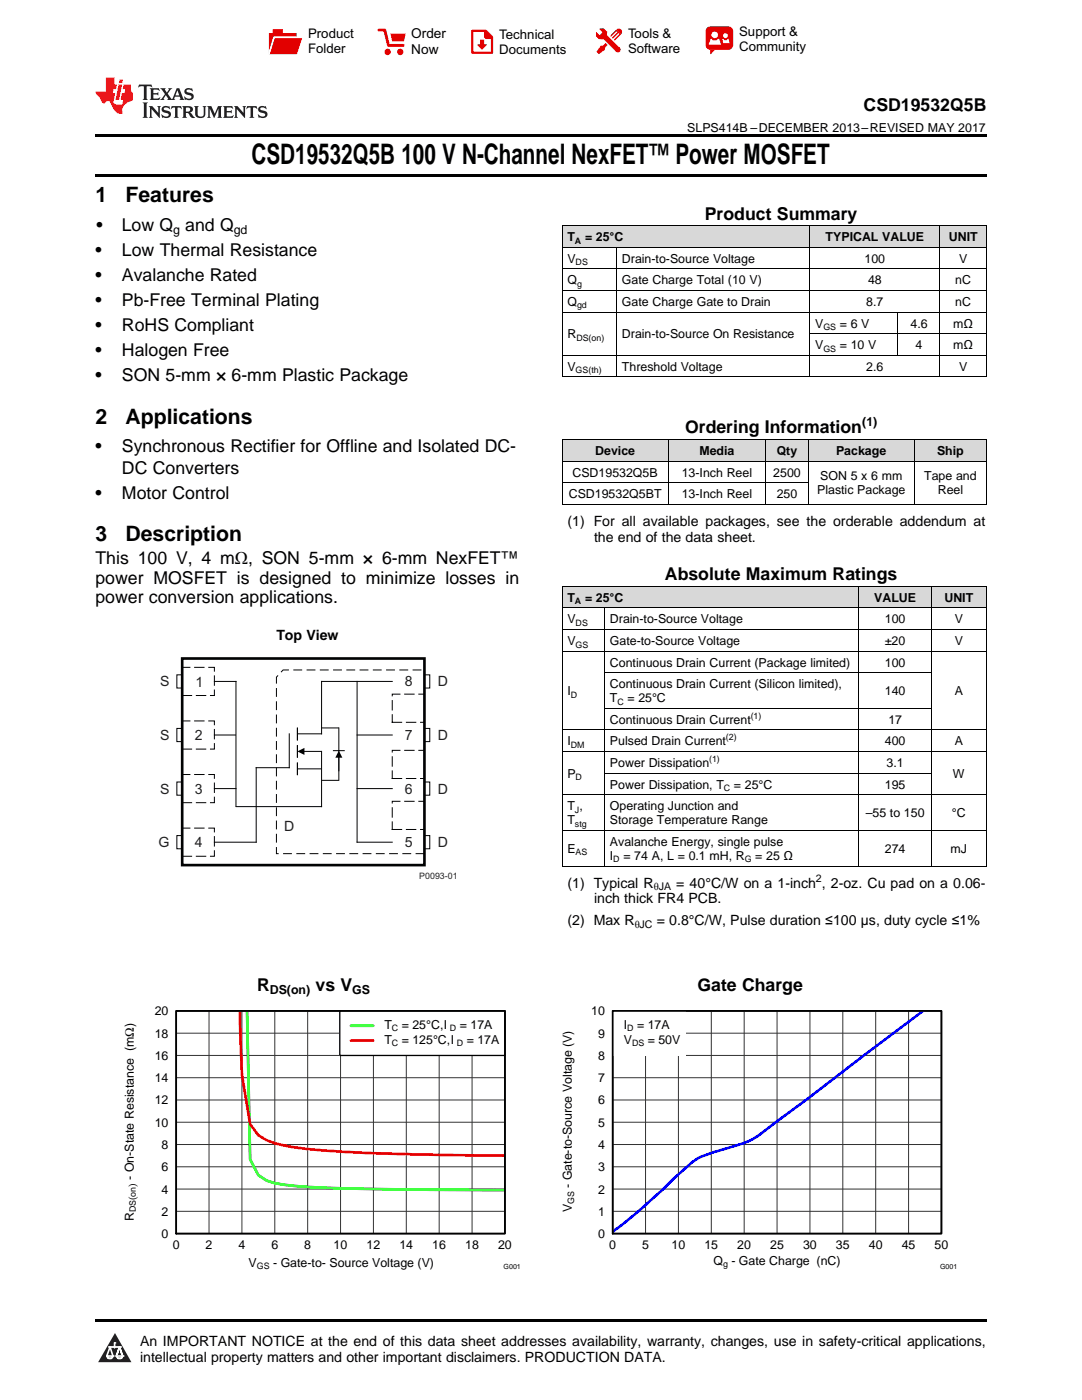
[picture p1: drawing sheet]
<svg xmlns="http://www.w3.org/2000/svg" width="216mm" height="279mm" viewBox="0 0 216 279" stroke-linecap="round" stroke-linejoin="round" font-family="sans-serif">
<g fill="#d8d8d8">
<path d="M112.2 117.1h8.4v4.3h-8.4z"/>
<path d="M120.6 117.1h50.8v4.3h-50.8z"/>
<path d="M171.4 117.1h14.4v4.3h-14.4z"/>
<path d="M185.8 117.1h11v4.3h-11z"/>
<path d="M112.2 87.8h21.1v4.3h-21.1z"/>
<path d="M133.3 87.8h19.5v4.3h-19.5z"/>
<path d="M152.8 87.8h8.5v4.3h-8.5z"/>
<path d="M161.3 87.8h21.2v4.3h-21.2z"/>
<path d="M182.5 87.8h14.3v4.3h-14.3z"/>
<path d="M112.2 45.1h10.8v4.3h-10.8z"/>
<path d="M123 45.1h38.6v4.3h-38.6z"/>
<path d="M161.6 45.1h17.6v4.3h-17.6z"/>
<path d="M179.2 45.1h8.4v4.3h-8.4z"/>
<path d="M187.6 45.1h9.2v4.3h-9.2z"/>
</g>
<path d="M22.9 266l3.3 5.9h-6.6z" fill="#231f20"/>
<path d="M21.3 270.6h1.2l-.3 .5h-.3a.53 .53 0 0 1-.6-.5z" fill-rule="evenodd" fill="#fff"/>
<path d="M21.3 270.6h1.2l-.3 .5h-.3a.53 .53 0 0 1-.6-.5z" fill="none" stroke="#231f20" stroke-width=".33"/>
<path d="M21.3 270.6l1.2 .1-.3 .4h-.5z" fill="none" stroke="#fff" stroke-width=".33"/>
<path d="M22.9 268.9h.1" fill="none" stroke="#fff" stroke-width=".33"/>
<path d="M22.9 268v.9z" fill="#fff"/>
<path d="M22.9 268v.9z" fill="none" stroke="#fff" stroke-width=".33"/>
<circle cx="22.9" cy="268" r=".16" fill="#fff"/>
<path d="M21.8 268.8h.1" fill="none" stroke="#fff" stroke-width=".33"/>
<path d="M21.8 268.8h2.2z" fill="#fff"/>
<path d="M21.8 268.8h2.2z" fill="none" stroke="#fff" stroke-width=".33"/>
<circle cx="24" cy="268.8" r=".16" fill="#fff"/>
<path d="M23.2 270.6h.1" fill="none" stroke="#fff" stroke-width=".33"/>
<path d="M23.8 268.8l-.6 1.8z" fill="#fff"/>
<path d="M23.8 268.8l-.6 1.8z" fill="none" stroke="#fff" stroke-width=".33"/>
<path d="M23.8 268.8l.7 1.8z" fill="#fff"/>
<path d="M23.8 268.8l.7 1.8z" fill="none" stroke="#fff" stroke-width=".33"/>
<path d="M24.4 270.6h.1" fill="none" stroke="#fff" stroke-width=".33"/>
<circle cx="21.3" cy="270.6" r=".16" fill="#fff"/>
<path d="M22 268.8l-.7 1.8z" fill="#fff"/>
<path d="M22 268.8l-.7 1.8z" fill="none" stroke="#fff" stroke-width=".33"/>
<path d="M22 268.8l.5 1.8z" fill="#fff"/>
<path d="M22 268.8l.5 1.8z" fill="none" stroke="#fff" stroke-width=".33"/>
<circle cx="22.5" cy="270.6" r=".16" fill="#fff"/>
<path d="M23.3 270.6h1.2a.63 .63 0 0 1-.6 .5 .63 .63 0 0 1-.6-.5z" fill-rule="evenodd" fill="#fff"/>
<path d="M23.3 270.6h1.2a.63 .63 0 0 1-.6 .5 .63 .63 0 0 1-.6-.5z" fill="none" stroke="#231f20" stroke-width=".33"/>
<path d="M23.3 270.6h1.2l-.4 .5h-.5z" fill="none" stroke="#fff" stroke-width=".33"/>
<path d="M23.2 270.6h.1" fill="none" stroke="#fff" stroke-width=".33"/>
<circle cx="24.5" cy="270.6" r=".16" fill="#fff"/>
<path d="M19 263.2h177.8v.5h-177.8z" fill="#000"/>
<path d="M35.2 201.8h65.6v44.4h-65.6z" fill="none" stroke="#000" stroke-width=".26"/>
<g fill="none" stroke="#333" stroke-width=".2">
<path d="M35.2 201.8h65.6v44.4h-65.6zM35.2 219.5h65.6M35.2 215.1h65.6M35.2 210.6h65.6M35.2 206.2h65.6M41.7 201.8v44.4M48.3 201.8v44.4M54.8 201.8v44.4M61.4 201.8v44.4M68 201.8v44.4M74.5 201.8v44.4M81.1 201.8v44.4"/>
<path d="M87.6 201.8v44.4M94.2 201.8v44.4M35.2 237.3h65.6M35.2 232.9h65.6M35.2 228.4h65.6M35.2 224h65.6M35.2 241.7h65.6"/>
</g>
<path d="M49.3 201.7l.6 29.7 1.7 3.1 1.6 1.1a28.6 28.6 0 0 0 8.2 1.3l14.8 .4 24.6 .2" fill="none" stroke="#0f0" stroke-width=".53"/>
<path d="M47.9 201.7l.4 12.7 1.6 9.9 1.7 2.3a14.6 14.6 0 0 0 6.5 2.3 254.4 254.4 0 0 0 27.9 1.5l14.8 .2" fill="none" stroke="#f00" stroke-width=".53"/>
<path d="M67.8 201.8h33v8.8h-33z" fill="#fff"/>
<path d="M67.8 201.8h33v8.8h-33zM122.3 201.8h65.6v44.4h-65.6z" fill="none" stroke="#000" stroke-width=".26"/>
<path d="M70 204.7h4.5" fill="none" stroke="#0f0" stroke-width=".53"/>
<path d="M70 207.7h4.5" fill="none" stroke="#f00" stroke-width=".53"/>
<path d="M35.2 201.8h65.6v44.4h-65.6z" fill="none" stroke="#000" stroke-width=".35"/>
<g fill="none" stroke="#333" stroke-width=".2">
<path d="M122.3 201.8h65.6v44.4h-65.6zM122.3 219.5h65.6M122.3 215.1h65.6M122.3 210.6h65.6M122.3 206.2h65.6M128.8 201.8v44.4M135.4 201.8v44.4M141.9 201.8v44.4M148.5 201.8v44.4M155.1 201.8v44.4M161.6 201.8v44.4M168.2 201.8v44.4"/>
<path d="M174.7 201.8v44.4M181.3 201.8v44.4M122.3 237.3h65.6M122.3 232.9h65.6M122.3 228.4h65.6M122.3 224h65.6M122.3 241.7h65.6"/>
</g>
<path d="M184.2 201.7l-32.7 24.8-2.2 1.3-4 1.3a23.7 23.7 0 0 0-6 2l-1.2 .8-3.5 3.2a113.2 113.2 0 0 1-11.4 10l-.9 .7" fill="none" stroke="#00f" stroke-width=".53"/>
<path d="M122.3 201.8h14.6v8.8h-14.6z" fill="#fff"/>
<path d="M122.3 201.8h65.6v44.4h-65.6z" fill="none" stroke="#000" stroke-width=".35"/>
<g fill="none" stroke="#010202" stroke-width=".2">
<path d="M35.3 134.7h1.1v2.6h-1.1zM42.8 136h4.3v24.9M71.3 136v32.1h7M78.3 136h-14.1v10.5h-4.8M84.7 134.7h1.1v2.6h-1.1zM35.3 145.4h1.1v2.6h-1.1zM35.3 156.1h1.1v2.6h-1.1zM42.8 146.7h4.2M42.8 157.4h4.3M57.7 146.5v6.7h-6.6v14.9h-8.3M59.3 145.3v2.4M59.3 148.8v2.3"/>
<path d="M59.3 152.3v2.3M60.3 150h3.9v11h-17.1M66.5 149.8h2.2M67.6 145.3v4.5M71.3 146.7h7M71.3 157.4h7M84.7 145.4h1.1v2.6h-1.1zM84.7 156.1h1.1v2.6h-1.1zM35.3 166.8h1.1v2.6h-1.1zM84.7 166.8h1.1v2.6h-1.1z"/>
</g>
<path d="M36.4 131.4h48.3v41.3h-48.3z" fill="none" stroke="#010202" stroke-width=".53"/>
<path d="M36.4 133.2h6.4v5.6h-6.4zM78.3 138.5h6.4v5.7h-6.4zM36.4 143.9h6.4v5.6h-6.4zM36.4 154.6h6.4v5.6h-6.4zM78.3 149.7h6.4v5.7h-6.4zM78.3 159.9h6.4v5.6h-6.4zM36.4 165.3h6.4v5.6h-6.4z" fill="none" stroke="#010202" stroke-width=".2" stroke-dasharray="1.9 .9"/>
<path d="M84.7 170.4h-29.5v-35.3l1.3-1.4h28.2" fill="none" stroke="#010202" stroke-width=".2" stroke-dasharray="1.8 .9" stroke-linecap="butt"/>
<path d="M59.3 150l1.4-.7v1.4z" fill="#010202"/>
<path d="M67.6 150.7v3.2" fill="none" stroke="#010202" stroke-width=".2"/>
<path d="M67.6 149.8l.7 1.4h-1.4z" fill="#010202"/>
<path d="M59.3 153.4h4.9M64.2 145.3h3.4M67.6 149.8v5.9h-3.4" fill="none" stroke="#010202" stroke-width=".2"/>
<g fill="none" stroke="#000" stroke-width=".2">
<path d="M112.2 58h84.6M112.2 53.7h84.6M112.2 49.4h84.6M112.2 45.1h84.6M112.2 45.1v30.1M123 49.4v25.8M161.6 45.1v30.1M187.6 45.1v30.1M196.8 45.1v30.1M112.2 75.2h84.6M112.2 70.9h84.6M112.2 62.3h84.6"/>
<path d="M161.6 66.6h35.2M179.2 62.3v8.6M112.2 96.3h49.1M112.2 92h84.6M112.2 87.7h84.6M112.2 87.7v13M133.3 87.7v13M152.8 87.7v13M161.2 87.7v13M182.4 87.7v13M196.8 87.7v13M112.2 117h84.6"/>
<path d="M112.2 100.6h84.6M112.2 117.1v55.8M171.4 117.1v55.8M185.8 117.1v55.8M196.8 117.1v55.8M112.2 129.9h84.6M112.2 125.6h84.6M112.2 121.3h84.6M120.6 121.4v51.5M120.6 134.2h65.2M112.2 158.6h84.6M112.2 150h84.6"/>
<path d="M112.2 145.7h84.6M120.6 154.3h65.2M120.6 141.4h65.2M112.2 172.8h84.6M112.2 165.7h84.6"/>
</g>
<path d="M19 34.8h177.8v.5h-177.8zM19 26.8h177.8v.6h-177.8zM112.2 100.6l.1 .1zM152.7 100.6l.1 .1zM161.2 100.6l.1 .1zM182.4 100.6l.1 .1zM196.7 100.6l.1 .1z" fill="#000"/>
<path d="M27.7 16.9l-.1 .6 .6-.3h.5v.2v2.2l-.2 .4h1l-.2-.4v-2.2v-.2h.5l.6 .3-.2-.6zM29.9 17.6l.2 .4v1.6l-.2 .4h1.9l.1-.6a1.09 1.09 0 0 1-1.3 .1v-.6h.6l.4 .2v-.7l-.2 .2h-.8v-.6l.2-.1a1.01 1.01 0 0 1 1 .3l-.1-.6zM32 17.6l.9 1.2-1 1.2h.9l-.2-.3 .5-.7 .5 .7-.3 .3h1.7l-.2-.3 .1-.4h1l.1 .4-.2 .3h1l-.3-.4-.7-2h-.5l-1 2.2-.8-1.1 .9-1.1h-.9l.2 .2-.4 .7-.4-.7 .2-.2zM35.4 18l.4 1h-.8zM37 17.7a.66 .66 0 0 0-.2 .8 .66 .66 0 0 0 .6 .4l.7 .2 .1 .2a.8 .8 0 0 1-.7 .4 .8 .8 0 0 1-.7-.5l.1 .8 .2-.2a.94 .94 0 0 0 1.1 .1 .94 .94 0 0 0 .4-.9 1.48 1.48 0 0 0-1.3-.6v-.4a1.1 1.1 0 0 1 1.2 .2l-.2-.6-.2 .1-.5-.1zM28.5 20.4l.2 .4v2.3l-.2 .4h1l-.2-.4v-2.3l.2-.4zM29.7 21.2l.2 .4v1.5l-.2 .4h.8l-.3-.4 .1-1.3 1.6 1.8v-2l.2-.4h-.7l.2 .2v1.1l-1.2-1.3zM32.5 21.3a.66 .66 0 0 0-.2 .8 .66 .66 0 0 0 .6 .4l.6 .2 .2 .2a.8 .8 0 0 1-.8 .4 .8 .8 0 0 1-.7-.5l.2 .7 .2-.1a.94 .94 0 0 0 1 .1 .94 .94 0 0 0 .5-1 1.47 1.47 0 0 0-1.3-.6l-.1-.3a1.1 1.1 0 0 1 1.3 .2l-.2-.6-.2 .1-.5-.2zM34.3 21.2l-.2 .6a.64 .64 0 0 1 .8-.3v1.6l-.2 .4h1l-.3-.4 .1-1.6a.66 .66 0 0 1 .8 .3l-.2-.6zM36.3 21.2l.3 .4v1.5l-.3 .4h1l-.2-.2v-.7h.5l.1 .1a.8 .8 0 0 0 1.2 .7l-1-1a.62 .62 0 0 0 .6-.5 .62 .62 0 0 0-.6-.7zM37.1 21.5h.1a.48 .48 0 0 1 .6 0 .48 .48 0 0 1 .1 .6l-.2 .1-.6 .1zM38.7 21.2l.2 .2a2.29 2.29 0 0 0 .4 2 1.05 1.05 0 0 0 1.7-.7v-1.3l.2-.2h-.8l.2 .4v1.1a.61 .61 0 0 1-.6 .6 .61 .61 0 0 1-.6-.6v-1.1l.3-.4zM41.3 21.2l.3 .4v1.5l-.3 .4h.8l-.2-.4v-1.4l.8 1.9 .9-1.9v1.4l-.2 .4h.9l-.2-.4v-1.5l.2-.4h-.8l-.7 1.5-.6-1.5zM44.5 21.2l.2 .4v1.5l-.2 .4h1.9l.2-.6a1.1 1.1 0 0 1-1.4 .2v-.7h.6l.4 .2v-.6l-.2 .1-.8 .1v-.6l.2-.1a1.02 1.02 0 0 1 1.1 .2l-.2-.5zM46.7 21.2l.2 .4v1.5l-.2 .4h.8l-.3-.4 .1-1.3 1.6 1.8v-2l.2-.4h-.7l.2 .2v1.1l-1.2-1.3zM49.3 21.2l-.1 .6a.64 .64 0 0 1 .8-.3v1.6l-.3 .4h1l-.2-.4v-1.6a.66 .66 0 0 1 .8 .3l-.1-.6zM51.7 21.3a.66 .66 0 0 0-.2 .7 .66 .66 0 0 0 .7 .5l.6 .2 .1 .2a.8 .8 0 0 1-.7 .4 .8 .8 0 0 1-.7-.5l.1 .7 .2-.1a.94 .94 0 0 0 1.1 .1 .94 .94 0 0 0 .4-1 1.48 1.48 0 0 0-1.2-.6l-.1-.3a1.1 1.1 0 0 1 1.2 .2l-.2-.6-.1 .1-.6-.2z" fill="#231f20"/>
<path d="M21.1 15.5v2.8h-2v.4l.9 .9a.96 .96 0 0 0 1 1 .59 .59 0 0 1 .5-.4 .59 .59 0 0 1 .5 .3l.4 .8a1.61 1.61 0 0 0 2.1 1.3 1.63 1.63 0 0 1 1.1-2.2l.9-.3v-1.5a1.6 1.6 0 0 1-.4-1.7h-1.4l-.2 .9h.5l-.2 .8h-.5l-.2 1v.3h.5l-.2 .9h-.7a.74 .74 0 0 1-1-.6l.3-1.6h-.5l.2-.8h.5l.1-.9h-.4v-1.4zM23.7 16.9l-.7 3h.8l.6-3zM23.8 15.9l-.1 .7h.7l.2-.7z" fill="#ee1d23"/>
<g fill="#d60000">
<path d="M54.4 5.8h2v.8h2.8v4.2h-5.5v-4.2h.7z" fill-rule="evenodd"/>
<path d="M54.7 7.5h5.6l-1 3.3h-5.6z" fill-rule="evenodd"/>
</g>
<path d="M54.6 7.4h5.8l-.1 .1h-5.5l-1.1 3.3z" fill-rule="evenodd" fill="#fff"/>
<path d="M54.6 7.4h5.8l-.1 .1h-5.5l-1.1 3.3z" fill="none" stroke="#fff" stroke-width=".2"/>
<path d="M75.6 6h1.2l.7 3.1h3" fill="none" stroke="#d60000" stroke-width=".56"/>
<g fill="#d60000">
<path d="M77.9 6.7h3.1l-.4 1.5h-2.3z" fill-rule="evenodd"/>
<circle cx="77.3" cy="10.4" r=".64"/>
<circle cx="79.9" cy="10.4" r=".64"/>
</g>
<path d="M94.2 6.2h2.7l1.3 1.2v3.1h-4z" fill="none" stroke="#d60000" stroke-width=".44"/>
<g fill="#d60000">
<path d="M95.8 7.9h.8v1h.6l-1 1.1-1-1v-.1h.6z" fill-rule="evenodd"/>
<path d="M96.6 6.2h.3l1.3 1.2v.4h-1.3l-.3-.4z" fill-rule="evenodd"/>
<path d="M119.6 5.7h.9l.6 .6 .1 .7 2.5 2.5-.8 .8-2.3-2.3-1.1-.2-.6-.6v-.8l.7 .6 .5-.4v-.2l-.4-.5z" fill-rule="evenodd"/>
<path d="M119.9 9.1h.4l.5-.5 .4 .4-.5 .5v.4l-1.2 .9-.5-.5z" fill-rule="evenodd"/>
<path d="M123 5.9a.67 .67 0 0 1 .9 0 .67 .67 0 0 1 0 .9z" fill-rule="evenodd"/>
<path d="M123 5.9l.9 .9-1.2 1.2h-.2l.1-.2 .9-.9 .1-.2h-.3l-.9 1h-.2v-.2l.9-1 .1-.2h-.3l-.9 1h-.2v-.2z" fill-rule="evenodd"/>
<circle cx="123.3" cy="9.9" r=".54"/>
</g>
<path d="M121.1 6.3l-.1 .7" fill="none" stroke="#d60000" stroke-width=".2"/>
<g fill="#d60000">
<path d="M141.1 5.5l.6-.2h3.6a.95 .95 0 0 1 1 .9v2.8a.95 .95 0 0 1-1 .9h-3.6a.95 .95 0 0 1-.9-.9v-2.8z" fill-rule="evenodd"/>
<path d="M141.7 9.9h.9l-.7 .9h-.2z" fill-rule="evenodd"/>
</g>
<g fill="#fff">
<path d="M144.3 8.6h1.3z"/>
<path d="M141.8 7.8h.3l.1 .2h.8l.2-.2h.3l.4 1.1h-2.5z" fill-rule="evenodd"/>
<path d="M144.2 7.8h.2l.2 .2h.4l.2-.2h.2l.2 .8h-1.3z" fill-rule="evenodd"/>
<circle cx="142.6" cy="6.9" r=".65"/>
<circle cx="144.8" cy="7.1" r=".48"/>
</g>
<text font-size="5.6" x="50.2" y="32.8">CSD19532Q5B 100 V N-Channel NexFET™ Power MOSFET</text>
<g font-size="4.2">
<text x="19" y="40.4">1</text>
<text x="25" y="40.4">Features</text>
<text x="19" y="84.6">2</text>
<text x="25" y="84.6">Applications</text>
<text x="19" y="107.9">3</text>
<text x="25" y="107.9">Description</text>
</g>
<g font-size="3.5">
<text x="172.3" y="22.2">CSD19532Q5B</text>
<text x="19.2" y="46.1">•</text>
<text x="24.3" y="46.1">Low Q and Q</text>
<text x="140.7" y="43.9">Product Summary</text>
<text x="19" y="51.1">•</text>
<text x="24.3" y="51.1">Low Thermal Resistance</text>
<text x="19" y="56.1">•</text>
<text x="24.3" y="56.1">Avalanche Rated</text>
<text x="19" y="61.1">•</text>
<text x="24.3" y="61.1">Pb-Free Terminal Plating</text>
<text x="19" y="66.1">•</text>
<text x="19" y="71.1">•</text>
<text x="24.3" y="66.1">RoHS Compliant</text>
<text x="24.3" y="71.1">Halogen Free</text>
<text x="19" y="76.1">•</text>
<text x="24.3" y="76.1">SON 5-mm × 6-mm Plastic Package</text>
<text x="136.7" y="86.5">Ordering Information</text>
<text x="19" y="90.3">•</text>
<text x="24.3" y="90.3">Synchronous Rectifier for Offline and Isolated DC-</text>
<text x="24.3" y="94.5">DC Converters</text>
<text x="19" y="99.5">•</text>
<text x="24.3" y="99.5">Motor Control</text>
<text x="19" y="112.6">This 100 V, 4 mΩ, SON 5-mm × 6-mm NexFET™</text>
<text x="19" y="116.5">power MOSFET is designed to minimize losses in</text>
<text x="132.7" y="115.8">Absolute Maximum Ratings</text>
<text x="19" y="120.4">power conversion applications.</text>
<text x="51.3" y="197.8">R</text>
<text x="63" y="197.8">vs V</text>
<text x="139.2" y="197.8">Gate Charge</text>
</g>
<g font-size="2.8">
<text x="113.2" y="104.9">(1) For all available packages, see the orderable addendum at</text>
<text x="118.5" y="108.1">the end of the data sheet.</text>
<text x="55.1" y="127.8">Top View</text>
<text x="113.2" y="177.1">(1) Typical R</text>
<text x="134.9" y="177.1">= 40°C/W on a 1-inch , 2-oz. Cu pad on a 0.06-</text>
<text x="113.2" y="184.5">(2) Max R</text>
<text x="118.5" y="180.3">inch thick FR4 PCB.</text>
<text x="131.1" y="184.5">= 0.8°C/W, Pulse duration ≤100 µs, duty cycle ≤1%</text>
<text x="27.9" y="268.6">An IMPORTANT NOTICE at the end of this data sheet addresses availability, warranty, changes, use in safety-critical applications,</text>
<text x="27.9" y="271.8">intellectual property matters and other important disclaimers. PRODUCTION DATA.</text>
</g>
<g font-size="2.8" fill="#231f20">
<text x="31.9" y="137">S</text>
<text x="39" y="137">1</text>
<text x="80.8" y="137">8</text>
<text x="87.4" y="137">D</text>
<text x="31.9" y="147.7">S</text>
<text x="38.9" y="147.7">2</text>
<text x="80.8" y="147.7">7</text>
<text x="87.4" y="147.7">D</text>
<text x="31.9" y="158.4">S</text>
<text x="38.8" y="158.4">3</text>
<text x="80.8" y="158.4">6</text>
<text x="87.4" y="158.4">D</text>
<text x="56.7" y="165.8">D</text>
<text x="31.6" y="169">G</text>
<text x="38.9" y="169.1">4</text>
<text x="80.8" y="169">5</text>
<text x="87.4" y="169.1">D</text>
</g>
<g font-size="2.7">
<text x="82.1" y="7.7">Order</text>
<text x="82.1" y="10.7">Now</text>
</g>
<g font-size="2.6">
<text x="61.5" y="7.6">Product</text>
<text x="61.5" y="10.6">Folder</text>
<text x="99.6" y="7.8">Technical</text>
<text x="99.6" y="10.8">Documents</text>
<text x="125.3" y="7.6">Tools &amp;</text>
<text x="125.3" y="10.6">Software</text>
<text x="147.5" y="7.2">Support &amp;</text>
<text x="147.5" y="10.2">Community</text>
</g>
<g font-size="2.5">
<text x="137.1" y="26.3">SLPS414B –DECEMBER 2013–REVISED MAY 2017</text>
<text x="34.6" y="46.8">g</text>
<text x="46.6" y="46.8">gd</text>
<text x="113.2" y="48.2">T</text>
<text x="113.2" y="52.5">V</text>
<text x="116.7" y="48.2">= 25°C</text>
<text x="124.1" y="52.5">Drain-to-Source Voltage</text>
<text x="164.7" y="48.2">TYPICAL VALUE</text>
<text x="172.5" y="52.5">100</text>
<text x="189.3" y="48.2">UNIT</text>
<text x="191.4" y="52.5">V</text>
<text x="113.2" y="56.8">Q</text>
<text x="124.1" y="56.8">Gate Charge Total (10 V)</text>
<text x="173.2" y="56.8">48</text>
<text x="190.6" y="56.8">nC</text>
<text x="113.2" y="61.1">Q</text>
<text x="124.1" y="61.1">Gate Charge Gate to Drain</text>
<text x="162.7" y="65.4">V</text>
<text x="167.6" y="65.4">= 6 V</text>
<text x="172.9" y="61.1">8.7</text>
<text x="181.7" y="65.4">4.6</text>
<text x="190.2" y="65.4">mΩ</text>
<text x="190.6" y="61.1">nC</text>
<text x="113.2" y="67.5">R</text>
<text x="124.1" y="67.5">Drain-to-Source On Resistance</text>
<text x="162.7" y="69.7">V</text>
<text x="167.6" y="69.7">= 10 V</text>
<text x="182.7" y="69.7">4</text>
<text x="190.2" y="69.7">mΩ</text>
<text x="113.2" y="74">V</text>
<text x="124.1" y="74">Threshold Voltage</text>
<text x="172.9" y="74">2.6</text>
<text x="191.4" y="74">V</text>
<text x="172" y="85.1">(1)</text>
<text x="114.2" y="95.1">CSD19532Q5B</text>
<text x="118.8" y="90.8">Device</text>
<text x="136" y="95.1">13-Inch Reel</text>
<text x="139.6" y="90.8">Media</text>
<text x="154.3" y="95.1">2500</text>
<text x="155" y="90.8">Qty</text>
<text x="163.7" y="95.8">SON 5 x 6 mm</text>
<text x="166.8" y="90.8">Package</text>
<text x="184.4" y="95.8">Tape and</text>
<text x="187" y="90.8">Ship</text>
<text x="113.5" y="99.4">CSD19532Q5BT</text>
<text x="136" y="99.4">13-Inch Reel</text>
<text x="155" y="99.4">250</text>
<text x="163.1" y="98.7">Plastic Package</text>
<text x="187.1" y="98.7">Reel</text>
<text x="113.2" y="120.1">T</text>
<text x="113.2" y="124.4">V</text>
<text x="116.7" y="120.1">= 25°C</text>
<text x="121.7" y="124.4">Drain-to-Source Voltage</text>
<text x="174.4" y="120.1">VALUE</text>
<text x="176.6" y="124.4">100</text>
<text x="188.5" y="120.1">UNIT</text>
<text x="190.5" y="124.4">V</text>
<text x="113.2" y="128.7">V</text>
<text x="121.7" y="128.7">Gate-to-Source Voltage</text>
<text x="176.6" y="128.7">±20</text>
<text x="190.5" y="128.7">V</text>
<text x="121.7" y="133">Continuous Drain Current (Package limited)</text>
<text x="121.7" y="137.3">Continuous Drain Current (Silicon limited),</text>
<text x="176.6" y="133">100</text>
<text x="113.2" y="138.7">I</text>
<text x="121.7" y="140.2">T</text>
<text x="125.2" y="140.2">= 25°C</text>
<text x="176.6" y="138.7">140</text>
<text x="190.5" y="138.7">A</text>
<text x="113.2" y="148.8">I</text>
<text x="121.7" y="144.5">Continuous Drain Current</text>
<text x="121.7" y="148.8">Pulsed Drain Current</text>
<text x="176.6" y="148.8">400</text>
<text x="177.3" y="144.5">17</text>
<text x="190.5" y="148.8">A</text>
<text x="113.2" y="155.2">P</text>
<text x="121.7" y="153.1">Power Dissipation</text>
<text x="176.9" y="153.1">3.1</text>
<text x="190.1" y="155.2">W</text>
<text x="113.2" y="161.7">T ,</text>
<text x="121.7" y="157.4">Power Dissipation, T</text>
<text x="121.7" y="161.7">Operating Junction and</text>
<text x="146.4" y="157.4">= 25°C</text>
<text x="176.6" y="157.4">195</text>
<text x="113.2" y="164.5">T</text>
<text x="121.7" y="164.5">Storage Temperature Range</text>
<text x="172.8" y="163.1">–55 to 150</text>
<text x="189.9" y="163.1">°C</text>
<text x="113.2" y="170.2">E</text>
<text x="121.7" y="168.8">Avalanche Energy, single pulse</text>
<text x="121.7" y="171.6">I</text>
<text x="124.4" y="171.6">= 74 A, L = 0.1 mH, R</text>
<text x="150.7" y="171.6">= 25 Ω</text>
<text x="176.6" y="170.2">274</text>
<text x="189.7" y="170.2">mJ</text>
<text x="30.9" y="202.6">20</text>
<text x="53.8" y="198.5">DS(on)</text>
<text x="70.3" y="198.5">GS</text>
<text x="118" y="202.6">10</text>
<text x="30.9" y="207.1">18</text>
<text x="76.7" y="205.4">T</text>
<text x="76.7" y="208.3">T</text>
<text x="80.2" y="205.4">= 25°C, I</text>
<text x="80.2" y="208.3">= 125°C, I</text>
<text x="91.7" y="205.4">= 17A</text>
<text x="93.1" y="208.3">= 17A</text>
<text x="119.4" y="207.1">9</text>
<text x="124.5" y="205.4">I</text>
<text x="124.5" y="208.3">V</text>
<text x="127.1" y="205.4">= 17A</text>
<text x="129.3" y="208.3">= 50V</text>
<text x="30.9" y="216">14</text>
<text x="30.9" y="211.5">16</text>
<text x="119.4" y="216">7</text>
<text x="119.4" y="211.5">8</text>
<text x="30.9" y="220.4">12</text>
<text x="119.4" y="220.4">6</text>
<text x="30.9" y="224.9">10</text>
<text x="119.4" y="224.9">5</text>
<text x="32.3" y="233.7">6</text>
<text x="32.3" y="229.3">8</text>
<text x="119.4" y="233.7">3</text>
<text x="119.4" y="229.3">4</text>
<text x="26.7" y="235.5" transform="rotate(-90 26.7 235.5)">- On-State Resistance (mΩ)</text>
<text x="32.3" y="238.2">4</text>
<text x="114.1" y="237.1" transform="rotate(-90 114.1 237.1)">- Gate-to-Source Voltage (V)</text>
<text x="119.4" y="238.2">2</text>
<text x="26.7" y="243.7" transform="rotate(-90 26.7 243.7)">R</text>
<text x="32.3" y="242.6">2</text>
<text x="114.1" y="242" transform="rotate(-90 114.1 242)">V</text>
<text x="119.4" y="242.6">1</text>
<text x="32.3" y="247.1">0</text>
<text x="34.5" y="249.2">0</text>
<text x="41" y="249.2">2</text>
<text x="47.6" y="249.2">4</text>
<text x="54.1" y="249.2">6</text>
<text x="60.7" y="249.2">8</text>
<text x="66.6" y="249.2">10</text>
<text x="73.1" y="249.2">12</text>
<text x="79.7" y="249.2">14</text>
<text x="86.3" y="249.2">16</text>
<text x="92.8" y="249.2">18</text>
<text x="99.4" y="249.2">20</text>
<text x="119.4" y="247.1">0</text>
<text x="121.6" y="249.2">0</text>
<text x="128.1" y="249.2">5</text>
<text x="134" y="249.2">10</text>
<text x="140.6" y="249.2">15</text>
<text x="147.1" y="249.2">20</text>
<text x="153.7" y="249.2">25</text>
<text x="160.2" y="249.2">30</text>
<text x="166.8" y="249.2">35</text>
<text x="173.4" y="249.2">40</text>
<text x="179.9" y="249.2">45</text>
<text x="186.5" y="249.2">50</text>
<text x="49.6" y="252.8">V</text>
<text x="54.5" y="252.8">- Gate-to- Source Voltage (V)</text>
<text x="142.3" y="252.5">Q - Gate Charge (nC)</text>
</g>
<g font-size="2.1">
<text x="130.5" y="177.7">θJA</text>
<text x="162.8" y="176">2</text>
<text x="126.6" y="185.1">θJC</text>
<text x="27.1" y="239.5" transform="rotate(-90 27.1 239.5)">(</text>
<text x="27.1" y="236.8" transform="rotate(-90 27.1 236.8)">)</text>
</g>
<g font-size="1.8">
<text x="114.7" y="48.6">A</text>
<text x="114.9" y="53">DS</text>
<text x="115.1" y="57.3">g</text>
<text x="115.1" y="61.6">gd</text>
<text x="164.3" y="65.9">GS</text>
<text x="115" y="68">DS(on)</text>
<text x="164.3" y="70.2">GS</text>
<text x="114.9" y="74.5">GS(th)</text>
<text x="114.7" y="120.6">A</text>
<text x="114.9" y="124.9">DS</text>
<text x="114.9" y="129.2">GS</text>
<text x="113.9" y="139.2">D</text>
<text x="123.2" y="140.7">C</text>
<text x="149.8" y="143.5">(1)</text>
<text x="113.9" y="149.3">DM</text>
<text x="144.9" y="147.8">(2)</text>
<text x="114.9" y="155.7">D</text>
<text x="141.5" y="152.1">(1)</text>
<text x="144.4" y="157.9">C</text>
<text x="114.7" y="162.2">J</text>
<text x="114.7" y="165">stg</text>
<text x="114.9" y="170.7">AS</text>
<text x="122.4" y="172.1">D</text>
<text x="148.6" y="172.1">G</text>
<text x="78.2" y="205.8">C</text>
<text x="78.2" y="208.8">C</text>
<text x="89.8" y="205.8">D</text>
<text x="91.2" y="208.8">D</text>
<text x="125.2" y="205.8">D</text>
<text x="126.1" y="208.8">DS</text>
<text x="27.1" y="242" transform="rotate(-90 27.1 242)">DS on</text>
<text x="114.5" y="240.3" transform="rotate(-90 114.5 240.3)">GS</text>
<text x="51.3" y="253.2">GS</text>
<text x="144.3" y="252.9">g</text>
</g>
<text font-size="1.8" fill="#231f20" x="83.7" y="175.5">P0093-01</text>
<g font-size="1.4">
<text x="100.5" y="253.2">G001</text>
<text x="187.6" y="253.2">G001</text>
</g>
</svg>
